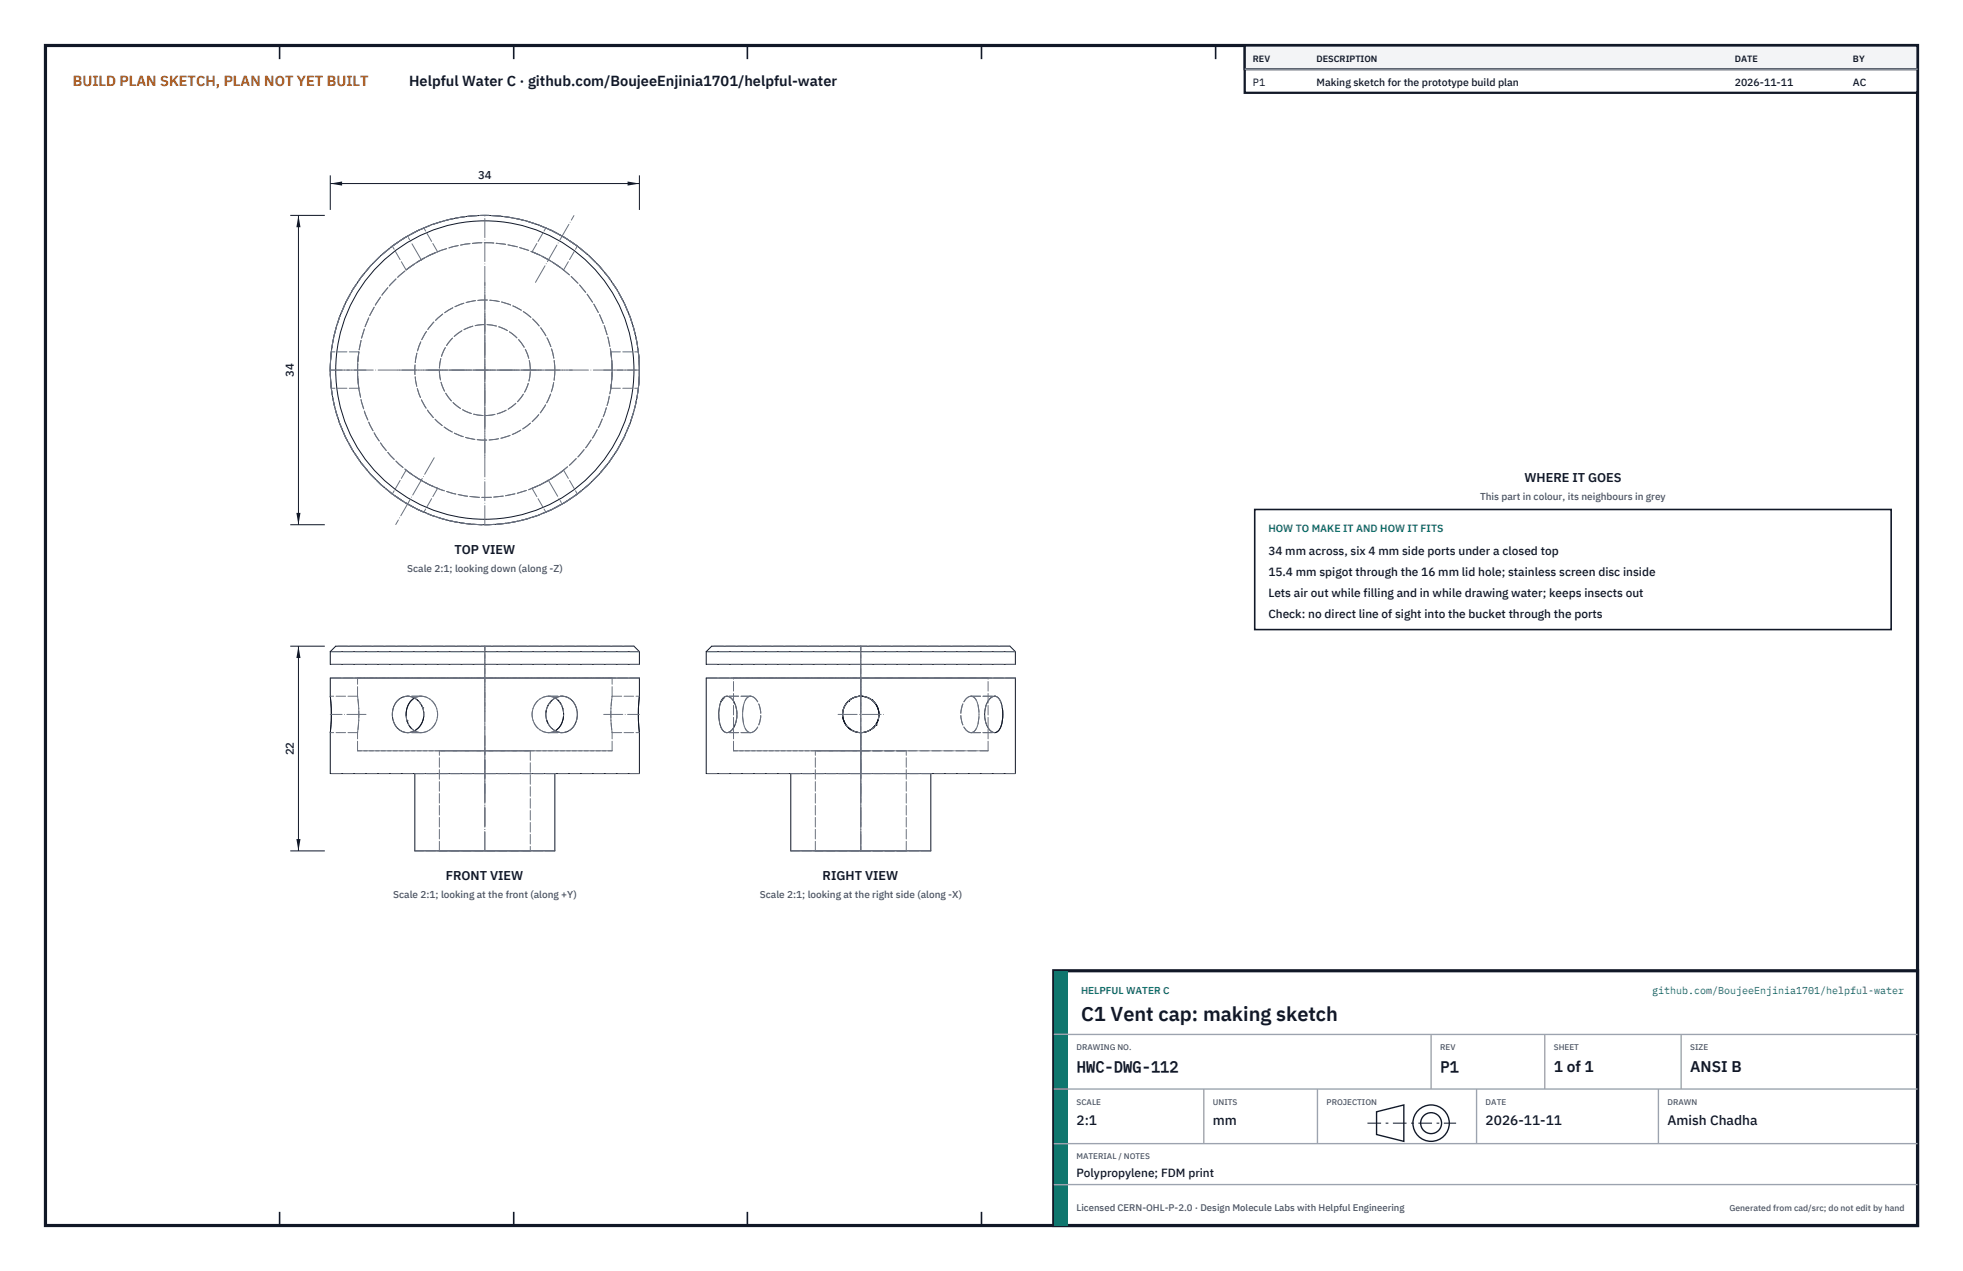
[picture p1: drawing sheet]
<svg xmlns="http://www.w3.org/2000/svg" width="432mm" height="279mm" viewBox="0 0 432 279" stroke-linecap="round" stroke-linejoin="round" font-family="sans-serif">
<path d="M10 10h411.8v259.4h-411.8z" fill="none" stroke="#111827" stroke-width=".7" stroke-linecap="butt"/>
<g fill="none" stroke="#111827" stroke-width=".35">
<path d="M61.5 10v3M113 10v3M164.4 10v3M215.9 10v3M267.4 10v3M318.9 10v3M370.3 10v3M61.5 266.4v3M113 266.4v3M164.4 266.4v3M215.9 266.4v3M267.4 266.4v3"/>
<path d="M318.9 266.4v3M370.3 266.4v3"/>
</g>
<g fill="none" stroke="#111727" stroke-width=".22">
<path d="M72.7 149.1h67.9v3.9a34.1 34.1 0 0 0 0 8.1v8.9h-67.9v-8.9a34.1 34.1 0 0 0 0-8.1zM72.7 143.2v2.8h67.9v-2.8M72.7 143.2h67.9M72.7 143.2l1.2-1.2h65.6l1.1 1.2M87.4 154.1a3.4 3.4 0 0 1 5.7 1.8 3.8 3.8 0 0 1-4.5 5 4.4 4.4 0 0 1-1.2-6.8zM89.3 157.4a4.2 4.2 0 0 1 1.9-4 4.4 4.4 0 0 0 0 7.3 4 4 0 0 0 2-3.2M89.5 158.5h.1M89.5 158.5l.2 .5M90 159.5l.4 .5M91.7 153.8l.3 .3M92.4 154.5h.1M92.7 154.9l.1 .4"/>
<path d="M93 155.6h.1M93.2 156.4v.2M120.2 156.1l-.1 .5M120.2 158.3l.3 .7M120.6 154.9l-.1 .4M120.9 154.5h.1M121.3 154.1a3.3 3.3 0 0 1 3.4-.9 3.3 3.3 0 0 1 2.2 2.7 3.9 3.9 0 0 1-3.2 5.2 4.1 4.1 0 0 1-3.4-2.8 4.1 4.1 0 0 1 1-4.2zM121.4 154l-.3 .3M122.1 153.4a4.4 4.4 0 0 1 0 7.3M122.1 153.4l-.1 .1M122.1 153.4l.1 .1M122.6 153.8l.4 .4"/>
<path d="M123.1 154.4l.3 .3M123.7 155.5l.1 .3M124 156.6v.6M124 157.4a4 4 0 0 1-1.8 3.2M155.4 143.2h67.9M155.4 143.2v2.8h67.9v-2.8M155.4 143.2l1.2-1.2h65.6l1.1 1.2M155.4 149.1h67.9v20.9h-67.9zM158.7 154.1l-.2 .3M158.7 154h.1M158.8 153.8h.1M159.1 153.4l-.1 .2"/>
<path d="M159.2 153.4h.1M159.2 153.3a1.38 1.38 0 0 1 2.1 .7 5.7 5.7 0 0 1-.7 6.8 1.36 1.36 0 0 1-2.1-1.1 7.9 7.9 0 0 1 .4-6.1zM185.4 157.1v.3M185.4 157h.1M185.4 156.8h.1M185.4 157.4l.3 1.2 .4 .7M185.4 157.5a4 4 0 0 0 4 3.6M185.4 156.5h.1M185.4 156.3h.1M185.5 155.8a4 4 0 0 0 3.9 5.3M186.2 159.5v.1M186.3 159.7h.1"/>
<path d="M186.5 159.8l.7 .7M186.5 154.2l-1 1.6M186.6 154.2a4 4 0 0 0-1.2 3.1M186.6 154.1l-.1 .1M186.6 154.1h.1M187.5 153.5l-.2 .1M188.1 153.3h.1M188.6 153.1l-1.1 .4-1.2 .9M188.6 153.1l-1.1 .4-.9 .6M188.9 153.1h-.3M188.9 153.1h.1M189.1 153.1h-.1"/>
<path d="M189.1 153.1h.1M189.2 153.1h.1M189.2 153.1h-.5M189.3 153l1.5 .3 1.2 .8M189.3 153l1.3 .3M189.4 153a4 4 0 0 1 3.9 4 4 4 0 0 1-3.9 4.1M189.4 153a4 4 0 0 0-4 4 4 4 0 0 0 4 4.1M189.4 153l-.7 .1M189.4 153l.6 .1M189.4 149.1v3.9M190.7 153.3l.5 .2M190.8 153.3h.1"/>
<path d="M191.3 153.6l.4 .2M191.7 153.8h.1M191.7 153.8l.3 .3M192 154.1h.1M192 154.1l1 1.2 .3 1.4M192.1 154.1a4 4 0 0 1 1.2 3.4v-.7M192.1 160l-1 .6M192.1 160h.1M192.3 154.3v.1M192.4 159.7l-.3 .3M192.4 154.5h.1M192.6 159.4l-.2 .2"/>
<path d="M192.6 159.4h.1M192.6 154.7a4 4 0 0 1-.4 5.2M192.6 159.3h.1M192.7 159.2l.5-1.1-.6 1.3-.8 .8M218.8 153a2.8 2.8 0 0 1 1.7 2.9 6.3 6.3 0 0 1-1 4.9l-.7 .3M218.8 153a3.3 3.3 0 0 0-2.2 3.5 4.6 4.6 0 0 0 1.8 4.5l.4 .1M218.8 153h.1M220.5 155.6a6.8 6.8 0 0 1-1 5.2l-.7 .3M91.2 170v17h30.9v-17M159.8 161l.1 .1M173.9 170v17h30.9v-17M187.3 160.5h.1"/>
<path d="M189.4 161.1v8.9M189.7 161l-.3 .1M191 160.7l-1.3 .3M191.6 160.4l-.1 .1M191.7 160.3l-1.3 .6-1 .2M192 160v.1"/>
<circle cx="106.6" cy="81.3" r="34"/>
<circle cx="106.6" cy="81.3" r="32.8"/>
</g>
<g fill="none" stroke="#6a7180" stroke-width=".22" stroke-dasharray="2.1 .5">
<path d="M86.3 54.1a33.9 33.9 0 0 1 6.9-4M89.3 59.3a28 28 0 0 1 7-4M89.3 59.3l-3-5.2M89.6 51.9l-3.3 2.2M92.6 57.1l-3.3 2.2M93.2 50.1l-3.6 1.8M96.3 55.3l-3.7 1.8M96.3 55.3l-3.1-5.2M117 55.3a28 28 0 0 1 7 4M117 55.3l3.1-5.2M120.1 50.1a33.9 33.9 0 0 1 6.9 4M120.6 57.1l-3.6-1.8"/>
<path d="M123.7 51.9l-3.6-1.8M124 59.3l-3.4-2.2M124 59.3l3-5.2M127 54.1l-3.3-2.2M72.9 77.3l-.2 4M78.9 77.3l-.2 4M78.9 77.3h-6M134.4 77.3l.2 4M134.4 77.3h6M140.4 77.3l.2 4M72.7 81.3l.2 4M72.9 85.3a34.1 34.1 0 0 1 0-8"/>
<path d="M78.7 81.3l.2 4M78.9 85.3a28 28 0 0 1 0-8M78.9 85.3h-6M134.4 85.3l.2-4M134.4 85.3h6M134.6 81.3l-.2 4M134.6 81.3l-.2-4M140.4 85.3l.2-4M140.6 81.3l-.2-4M140.6 81.3l-.2 4M86.3 108.6l3.3 2.2M89.3 103.3l3.3 2.3"/>
<path d="M89.3 103.3l-3 5.3M89.6 110.8l3.6 1.8M92.6 105.6l3.7 1.7M93.2 112.6a33.8 33.8 0 0 1-6.9-4M96.3 107.3a28 28 0 0 1-7-4M96.3 107.3l-3.1 5.3M117 107.3l3.6-1.7M117 107.3l3.1 5.3M120.1 112.6l3.6-1.8M120.6 105.6l3.4-2.3M123.7 110.8l3.3-2.2M124 103.3a28 28 0 0 1-7 4"/>
<path d="M124 103.3l3 5.3M127 108.6a33.8 33.8 0 0 1-6.9 4M78.7 149.1h55.9M78.7 153a28 28 0 0 1 0 8.1M78.7 153v-3.9M78.7 153h-6M89.5 158.5l-.2-1.1M89.5 158.5h.1M89.6 153l.9 .2 1.2 .6M90 159.5l-.3-.5M91.2 153.4l1.4-.4M92 154.1l.4 .4"/>
<path d="M92.4 154.5l.3 .4M92.6 153a4 4 0 0 1 3.7 4 4 4 0 0 1-3.7 4.1M92.6 153l-1.4 .4M92.6 153h-3M92.8 155.3l.2 .3M93 155.6l.2 .8M93.2 156.6v.9M120.2 156.1l.3-.8M120.2 158.3l-.1-1.7M120.6 154.9l.3-.4M120.6 153l1.5 .4M120.6 153a4 4 0 0 0-3.6 4 4 4 0 0 0 3.6 4.1"/>
<path d="M120.6 153h3.1M120.9 154.5l.2-.2M121.4 154l.6-.5M122.1 153.4l1.6-.4M122.1 153.4l-1.5-.4M122.2 153.5l.4 .3M123 154.2l.1 .2M123.3 154.6h.1M123.4 154.7l.3 .8M123.7 153a4 4 0 0 1 3.1 5.4 3.4 3.4 0 0 1-3.1 2.7M123.8 155.8l.2 .8M124 157.2v.2"/>
<path d="M134.6 153a28 28 0 0 0 0 8.1M134.6 153v-3.9M134.6 149.1h-55.9M134.6 153h6M139.5 142h-65.6M140.6 143.2h-67.9M140.6 146h-67.9M140.6 149.1h-67.9M158.7 154.1v-.1M158.7 154h.1M158.7 154l.1-.2M158.8 153.8h.1"/>
<path d="M158.8 153.8l.2-.2M159.1 153.4h.1M159.2 153.4h.1M159.2 153.4l.7-.4M159.9 153a3.3 3.3 0 0 1 2.2 3.5 4.6 4.6 0 0 1-1.8 4.5l-.4 .1M161.4 149.1h28M165.1 153a3.4 3.4 0 0 1 2.2 3.5 4.5 4.5 0 0 1-1.8 4.5l-.4 .1M165.1 153a2.03 2.03 0 0 0-1.5 1.9 8.2 8.2 0 0 0 .6 5.6l.5 .5 .4 .1M165.1 153h-5.2M185.4 157.1v-.1M185.4 157v-.2M185.4 157.3v.1"/>
<path d="M185.4 156.8v-.3M185.4 157.5v-.1M185.4 156.5v-.2M185.4 156.3l.4-1.2 .5-.7M185.5 155.8h.1M186.1 159.3l.1 .2M186.1 159.4h.1M186.2 159.6l.1 .1M186.4 159.7l.1 .1M186.5 154.2h.1M186.6 154.1h.1M187.1 153.7h.1"/>
<path d="M187.3 153.6l-.7 .6M188.1 153.3l-.6 .2M188.6 153.1h.1M188.7 153.1l-.6 .2M188.9 153.1h.1M189 153.1h.1M189.1 153.1h.1M189.2 153.1h.1M189.3 153.1v-.1M189.4 149.1h27.9M190.6 153.3h.1M190.8 153.3l-.8-.2"/>
<path d="M191.2 153.5l.1 .1M191.7 153.8h.1M191.9 154h.1M192 154.1h.1M192.1 154.1h.1M192.1 160h.1M192.3 154.3l-1.5-1M192.4 159.6v.1M192.4 154.5l-.1-.1M192.6 159.4h.1M192.6 154.7l-.1-.2M192.6 159.3v.1"/>
<path d="M192.6 159.3h.1M192.7 159.3h-.1M192.7 159.2v.1M193.3 157.5l-.1 .6M193.3 157.4l-.1 .7M193.3 156.7v.1M193.3 157.3h.1M193.3 157.2h.1M213.6 153a3.4 3.4 0 0 0-2.2 3.5 4.5 4.5 0 0 0 1.8 4.5l.4 .1M213.6 153a2.03 2.03 0 0 1 1.5 1.9 8.2 8.2 0 0 1-.6 5.6l-.5 .5-.4 .1M213.6 153h5.2M217.3 149.1h-55.9"/>
<path d="M218.8 153a2.65 2.65 0 0 1 1.7 2.6M222.2 142h-65.6M223.3 143.2h-67.9M223.3 146h-67.9M223.3 149.1h-67.9M78.7 165h55.9M78.7 161.1a28 28 0 0 0 0-8.1M78.7 161.1h-6M78.7 165v-3.9M89.6 161.1a4 4 0 0 1-3-5.7 3.3 3.3 0 0 1 3-2.4M91.2 160.7l-1.6 .4M91.2 160.7l1.4 .4"/>
<path d="M91.2 170h30.9M92.6 161.1a3 3 0 0 1-2.2-1.1M92.6 161.1a4 4 0 0 0 3.7-4.1 4 4 0 0 0-3.7-4M92.6 161.1h-3M96.7 165h19.9M116.6 165h-19.9M116.6 165v22M120.6 161.1h3.1M120.6 161.1a4 4 0 0 1-3.6-4.1 4 4 0 0 1 3.6-4M120.6 161.1l1.5-.4M122.1 170h-30.9M122.2 160.6l-.7 .3-.9 .2"/>
<path d="M123.7 161.1a3.6 3.6 0 0 1-3.2-2.1M134.6 165v-3.9M134.6 165h-55.9M134.6 161.1a28 28 0 0 1 0-8.1M134.6 161.1h6M140.6 170h-67.9M159.8 161a2.89 2.89 0 0 1-1.6-2.8v-2.2l.3-1.6M161.4 165h28M161.4 165v-15.9M165.1 161.1a2.24 2.24 0 0 1-1.6-2.4 7.8 7.8 0 0 1 .7-5.1l.5-.5 .4-.1M165.1 161.1a3.4 3.4 0 0 0 2.2-3.5 4.5 4.5 0 0 0-1.9-4.5l-.3-.1M165.1 161.1h-5.2"/>
<path d="M173.9 170h15.5M179.4 165h10M187.2 160.5h.1M187.3 160.5l1.2 .5 .9 .1M189 161h-.1M189.4 161.1h.1M189.4 165h27.9M189.4 161.1l.9-.2 1.2-.4M189.4 165h9.9M189.4 165v22M189.4 170h15.4M189.7 161h.1"/>
<path d="M191.1 160.6l-.1 .1M191.6 160.4l.2-.2M191.8 160.2l-.1 .1M191.8 160.2l.2-.1M192 160l.2-.1M199.3 165h-19.9M204.8 170h-30.9M213.6 161.1h5.2M213.6 161.1a2.24 2.24 0 0 0 1.6-2.4 7.8 7.8 0 0 0-.7-5.1l-.5-.5-.4-.1M213.6 161.1a3.4 3.4 0 0 1-2.2-3.5 4.5 4.5 0 0 1 1.9-4.5l.3-.1M217.3 165h-55.9M217.3 165v-15.9"/>
<path d="M218.8 161.1a3.1 3.1 0 0 1-2.1-2.9 5.3 5.3 0 0 1 1.4-4.9l.7-.3M223.3 170h-67.9M96.7 187h19.9M96.7 187v-22M116.6 187h-19.9M122.1 187h-30.9M179.4 187h10M179.4 187v-22M189.4 187h9.9M199.3 187h-19.9M199.3 187v-22M204.8 187h-30.9"/>
<circle cx="106.6" cy="81.3" r="34"/>
<circle cx="106.6" cy="81.3" r="28"/>
<circle cx="106.6" cy="81.3" r="15.4"/>
<circle cx="106.6" cy="81.3" r="10"/>
</g>
<g fill="none" stroke="#6a7180" stroke-width=".22" stroke-dasharray="4.2 .5 0 .5">
<path d="M92.7 57.2l-2.9-5M117.8 62.1l8.5-14.7M72.7 81.3h67.9M80.5 81.3h-7.8M87.4 81.3h38.5M94.2 81.3h25M106.7 93.8v-25M132.8 81.3h7.8M95.5 100.6l-8.4 14.7M106.7 115.3v-68M106.7 100.6v-38.5M120.6 105.5l2.9 5"/>
<path d="M80.5 157h-7.8M106.7 156.4v-14.4M132.8 157h7.8M184.3 157h10.1M189.4 156.4v-14.4M106.7 174.4v-32.4M189.4 174.4v-32.4M189.4 162v-9.9M106.7 187v-22.6M106.7 187v-26.3M106.7 181.5v-39.5M189.4 187v-22.6"/>
<path d="M189.4 187v-26.3M189.4 181.5v-39.5"/>
</g>
<path d="M72.7 38.6v7.6M140.6 38.6v7.6M72.7 40.4h67.9" fill="none" stroke="#111827" stroke-width=".22"/>
<path d="M72.7 40.4l2.6-.5v.9zM138 39.9v.9l2.6-.4z" fill="#111827"/>
<path d="M63.8 47.3h7.6M65.6 47.3v68.1M63.8 115.4h7.6" fill="none" stroke="#111827" stroke-width=".22"/>
<path d="M65.6 47.3l-.4 2.6h.9zM65.2 112.7h.9l-.5 2.7z" fill="#111827"/>
<path d="M63.8 142h7.6M65.6 142v45M63.8 187h7.6" fill="none" stroke="#111827" stroke-width=".22"/>
<path d="M65.6 142l-.4 2.6h.9zM65.2 184.4h.9l-.5 2.6z" fill="#111827"/>
<path d="M276 112h140v26.4h-140z" fill="#fff" stroke="#111827" stroke-width=".35"/>
<path d="M273.8 10h148v10.4h-148z" fill="#fff" stroke="#111827" stroke-width=".5"/>
<path d="M273.8 10h148v5.2h-148z" fill="#f3f4f6" stroke="#111827" stroke-width=".5"/>
<path d="M273.8 15.2h148" fill="none" stroke="#9ca3af" stroke-width=".3"/>
<path d="M231.8 213.4h190v56h-190z" fill="#fff" stroke="#111827" stroke-width=".7" stroke-linecap="butt"/>
<path d="M231.8 213.4h3v56h-3z" fill="#0f766e"/>
<path d="M231.8 227.4h190M231.8 239.4h190M264.8 239.4v12M289.8 239.4v12M314.8 227.4v12M324.8 239.4v12M339.8 227.4v12M364.8 239.4v12M369.8 227.4v12M231.8 251.4h190M231.8 260.4h190" fill="none" stroke="#9ca3af" stroke-width=".3"/>
<g fill="none" stroke="#111827" stroke-width=".3">
<path d="M302.8 244.4l6-1.5v8l-6-1.5z"/>
<circle cx="314.8" cy="246.9" r="4"/>
<circle cx="314.8" cy="246.9" r="2.3"/>
</g>
<path d="M300.8 246.9h19.5" fill="none" stroke="#111827" stroke-width=".22" stroke-dasharray="3 1 .6 1" stroke-linecap="butt"/>
<text font-size="4.4" fill="#111827" x="237.8" y="224.4">C1 Vent cap: making sketch</text>
<g font-size="3.4" fill="#111827">
<text x="236.8" y="235.6">HWC-DWG-112</text>
<text x="316.8" y="235.6">P1</text>
<text x="341.8" y="235.6">1 of 1</text>
<text x="371.8" y="235.6">ANSI B</text>
</g>
<text font-size="3.2" fill="#b45309" x="16" y="19">BUILD PLAN SKETCH, PLAN NOT YET BUILT</text>
<text font-size="3.2" fill="#111827" x="90" y="19">Helpful Water C · github.com/BoujeeEnjinia1701/helpful-water</text>
<g font-size="3" fill="#111827">
<text x="236.8" y="247.2">2:1</text>
<text x="266.8" y="247.2">mm</text>
<text x="326.8" y="247.2">2026-11-11</text>
<text x="366.8" y="247.2">Amish Chadha</text>
</g>
<g font-size="2.8" fill="#111827">
<text x="335.3" y="106">WHERE IT GOES</text>
<text x="100" y="121.7">TOP VIEW</text>
<text x="98" y="193.4">FRONT VIEW</text>
<text x="181" y="193.4">RIGHT VIEW</text>
</g>
<g font-size="2.6" fill="#111827">
<text x="279" y="122">34 mm across, six 4 mm side ports under a closed top</text>
<text x="279" y="126.6">15.4 mm spigot through the 16 mm lid hole; stainless screen disc inside</text>
<text x="279" y="131.2">Lets air out while filling and in while drawing water; keeps insects out</text>
<text x="279" y="135.8">Check: no direct line of sight into the bucket through the ports</text>
<text x="236.8" y="258.8">Polypropylene; FDM print</text>
</g>
<g font-size="2.5" fill="#111827">
<text x="105.2" y="39.3">34</text>
<text x="64.7" y="82.8" transform="rotate(-90 64.7 82.8)">34</text>
<text x="64.7" y="166" transform="rotate(-90 64.7 166)">22</text>
</g>
<g font-size="2.3" fill="#111827">
<text x="275.6" y="18.8">P1</text>
<text x="289.6" y="18.8">Making sketch for the prototype build plan</text>
<text x="381.6" y="18.8">2026-11-11</text>
<text x="407.6" y="18.8">AC</text>
</g>
<text font-size="2.3" fill="#0f766e" x="279" y="117">HOW TO MAKE IT AND HOW IT FITS</text>
<g font-size="2.2" fill="#4b5563">
<text x="325.6" y="110">This part in colour, its neighbours in grey</text>
<text x="89.6" y="125.7">Scale 2:1; looking down (along -Z)</text>
<text x="86.5" y="197.4">Scale 2:1; looking at the front (along +Y)</text>
<text x="167.1" y="197.4">Scale 2:1; looking at the right side (along -X)</text>
</g>
<g font-size="2.2" fill="#0f766e">
<text x="237.8" y="218.4">HELPFUL WATER C</text>
<text x="363.4" y="218.4">github.com/BoujeeEnjinia1701/helpful-water</text>
</g>
<text font-size="2.1" fill="#4b5563" x="236.8" y="266.2">Licensed CERN-OHL-P-2.0 · Design Molecule Labs with Helpful Engineering</text>
<g font-size="2" fill="#111827">
<text x="275.6" y="13.6">REV</text>
<text x="289.6" y="13.6">DESCRIPTION</text>
<text x="381.6" y="13.6">DATE</text>
<text x="407.6" y="13.6">BY</text>
</g>
<text font-size="1.9" fill="#4b5563" x="380.4" y="266.2">Generated from cad/src; do not edit by hand</text>
<g font-size="1.8" fill="#4b5563">
<text x="236.8" y="230.8">DRAWING NO.</text>
<text x="316.8" y="230.8">REV</text>
<text x="341.8" y="230.8">SHEET</text>
<text x="371.8" y="230.8">SIZE</text>
<text x="236.8" y="242.8">SCALE</text>
<text x="266.8" y="242.8">UNITS</text>
<text x="291.8" y="242.8">PROJECTION</text>
<text x="326.8" y="242.8">DATE</text>
<text x="366.8" y="242.8">DRAWN</text>
<text x="236.8" y="254.8">MATERIAL / NOTES</text>
</g>
</svg>
